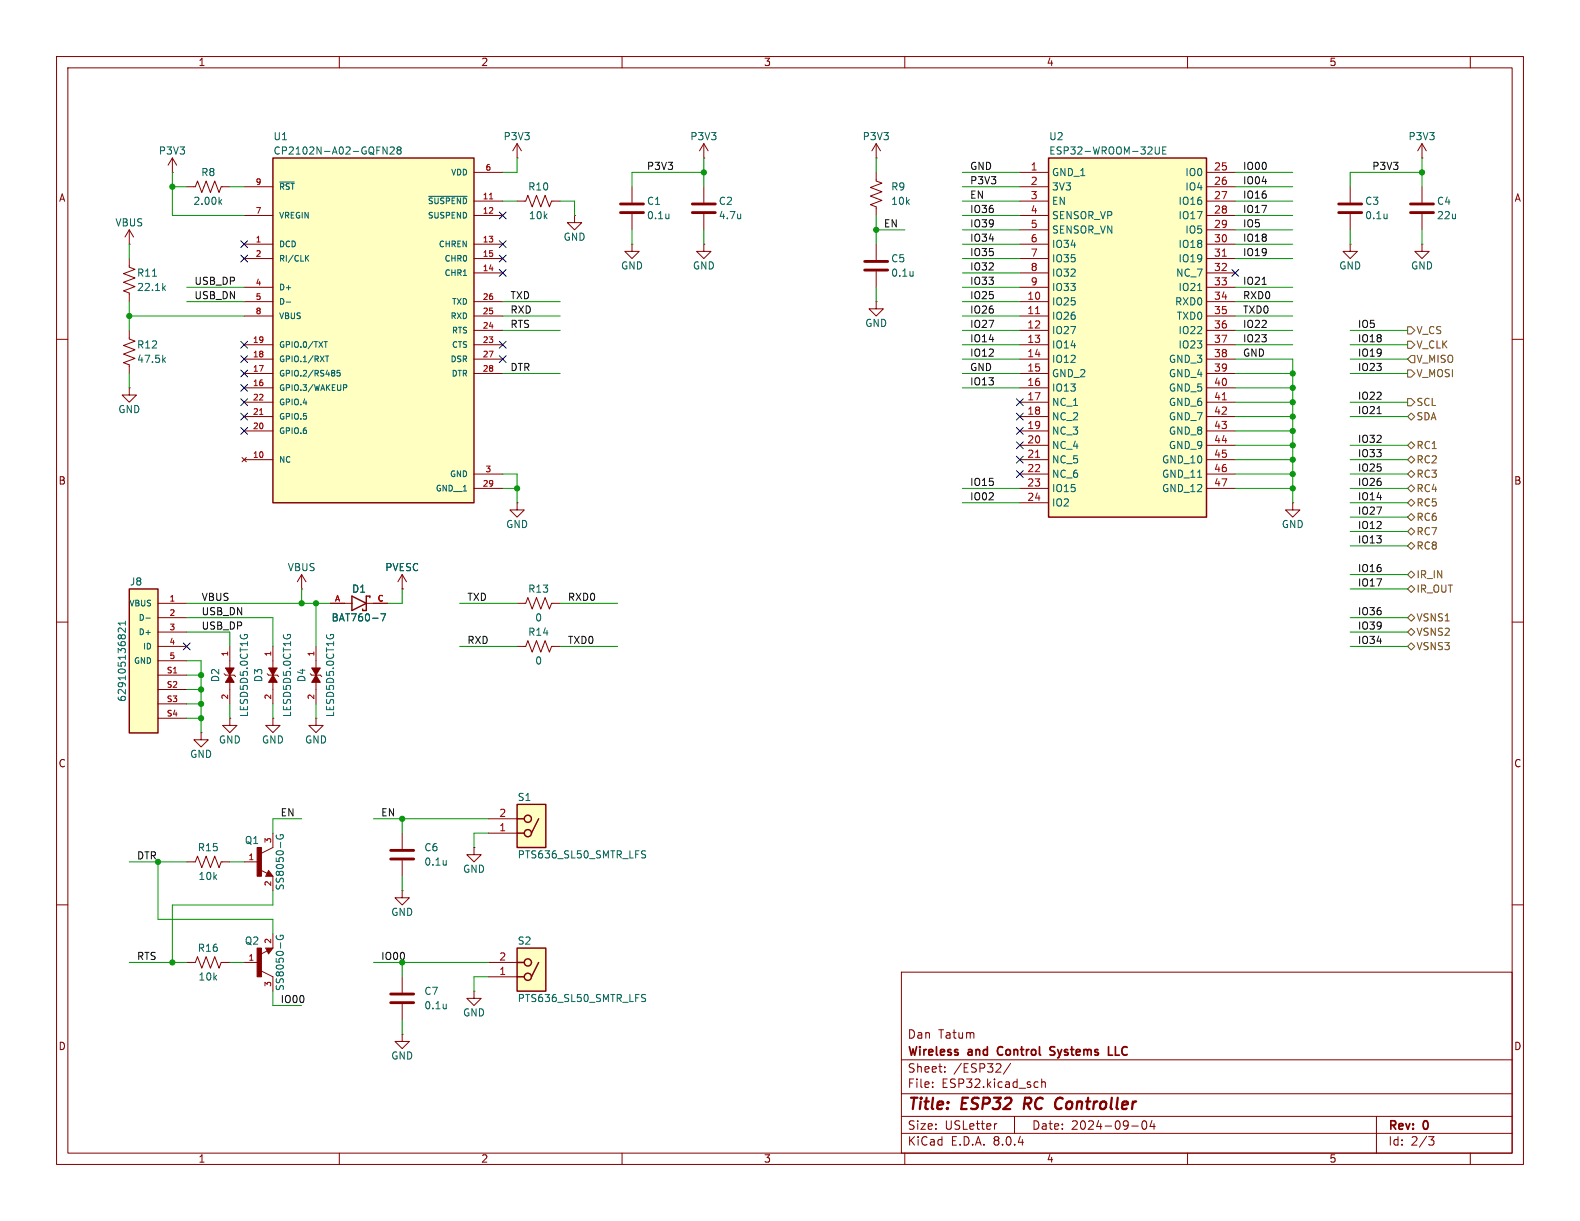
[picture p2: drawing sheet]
<svg xmlns="http://www.w3.org/2000/svg" width="279mm" height="216mm" viewBox="0 0 279 216" stroke-linecap="round" stroke-linejoin="round" font-family="sans-serif">
<g fill="none" stroke="#840000" stroke-width=".18">
<path d="M10 10h259.4v195.9h-259.4zM12 12h255.4v191.9h-255.4zM60 10v2M110 10v2M160 10v2M210 10v2M260 10v2M30.5 30.5h.1M30.5 27.9l-.8 1.3M30.5 27.9v2.6M30.5 27.9l.7 1.3M238.8 33v2.8"/>
<path d="M238.8 37.8v2.8M10 60h2M267.4 60h2M10 110h2M47.2 119.1l.3 .3h1.5l.3 .2M48.3 114.3v3.8M267.4 110h2M48.3 120.7v3.8M10 160h2M83.8 149.9v1.2h1.3l-1.3 1.3-1.3-1.3h1.3M83.8 149.9h.1M267.4 160h2"/>
<path d="M43.2 170.2h2.5M46.2 171.7l2.1 1v2.6M47 167.6h1.3l-.8 1.1zM47.3 168.1l-1.3 .7M48.3 165.1v2.5M159.4 171.9h108v32h-108zM159.4 197.4h108M159.4 193.4h108M159.4 187.4h108M164.9 192.1v.2M164.9 191.4v.1M167.1 189.4v.2"/>
<path d="M167.1 188.7v.1M176.3 198.7l-.3 .1M178.7 188l-1.3 1.9M179.4 197.4v3M183.4 191.3l.2 .1M183.6 192.2l-.2 .1M184.2 190.8v1.5M184.2 191.4l.2-.1 .4 .1 .1 .9M200.1 199.1h1.2M202.1 198.3l.2-.1a.81 .81 0 0 1 .6 .6 .81 .81 0 0 1-.3 .8l-.2 .1a.81 .81 0 0 1-.3-1.4zM203.7 198.1l-.3 1.1h.9M204.1 198.7v1"/>
<path d="M243.4 197.4v6.5M60 203.9v2M110 203.9v2M159.4 200.4h108M160 203.9v2M210 203.9v2M252.6 201h1l-.5 .6 .4 .1 .1 .5-.3 .3h-.4M260 203.9v2"/>
</g>
<path d="M181.3 194.1l-.3 2M186.9 196l.2 .1 .5-.1M187.6 194.1l-.5 .1" fill="none" stroke="#840000" stroke-width=".4"/>
<path d="M176.5 185.3l-.1 .4 .1 .7M185.7 186.5h.7M186.5 185.1h-.5l-.3 .3 .1 .3 .6 .2M196 186.6h.7M197.2 185.1v1.5h.8" fill="none" stroke="#840000" stroke-width=".3"/>
<g fill="#840000" stroke="#840000" stroke-width=".18">
<path d="M47.5 118.1h1.5l-.7 1.3z"/>
<path d="M48.3 119.4l.7 1.3h-1.5z"/>
<path d="M45.5 167.6h.7v5.1h-.7z"/>
</g>
<path d="M245.3 37.8v.9M245.3 38.6h-.1M50.2 112.2l-.1 .3M50.8 112.4v-.2h.5l.1 .2M48.9 165.4a.59 .59 0 0 0 .6 .8 .59 .59 0 0 0 .5-.8h-.4v.2" fill="none" stroke="#006464" stroke-width=".18"/>
<path d="M47.2 167.8h.8l-.5 .6-.3-.5h.4l-.1 .2" fill="none" stroke="#840000" stroke-width=".25"/>
<path d="M236.7 37.6h4.1M236.7 36.1h4.1" fill="none" stroke="#840000" stroke-width=".51"/>
<path d="M91.4 142.2h5.1v7.7h-5.1z" fill="#ffffc2"/>
<g fill="none" stroke="#840000" stroke-width=".25">
<path d="M91.4 142.2h5.1v7.7h-5.1zM91.4 144.8h1.3M91.4 147.3h1.3M95.2 144.8l-1.2 2.5"/>
<circle cx="93.3" cy="144.8" r=".63"/>
<circle cx="93.3" cy="147.3" r=".63"/>
</g>
<g fill="none" stroke="#840000" stroke-width=".18">
<path d="M91.4 35.6h1.6l.3-1.1 .8 2.1 .8-2.1 .7 2.1 .8-2.1 .8 2.1 .3-1h1.6M101.6 38.1v1.3h1.3l-1.3 1.2-1.3-1.2h1.3M101.6 38.1h.1M251.5 33v2.8M251.5 37.8v2.8M22.9 58.4v1.5l1 .4-2.1 .8 2.1 .7-2.1 .8 2.1 .8-2.1 .7 1.1 .4v1.5M22.9 43.2h.1M22.9 40.6v2.6M22.9 40.6l-.8 1.3M22.9 40.6l.7 1.3M154.9 43.2v2.8M154.9 48v2.8"/>
<path d="M22.9 68.6v1.3h1.2l-1.2 1.2-1.3-1.2h1.3M22.9 68.6h.1M54.9 119.1l.2 .3h1.5l.3 .2M55.9 114.3v3.8M91.4 106.7h1.6l.3-1 .8 2 .8-2 .7 2 .8-2 .8 2 .3-1h1.6M35.6 129.5v1.3h1.2l-1.2 1.3-1.3-1.3h1.3M35.6 129.5h.1M40.6 127v1.3h1.3l-1.3 1.2-1.2-1.2h1.2M40.6 127h.1M48.3 127v1.3h1.2l-1.2 1.2-1.3-1.2h1.3M48.3 127h.1M55.9 127v1.3h1.2l-1.2 1.2-1.3-1.2h1.3"/>
<path d="M55.9 127h.1M55.9 120.7v3.8M71.1 157.5v1.3h1.3l-1.3 1.2-1.3-1.2h1.3M71.1 157.5h.1M86.4 147.3h5M86.4 144.8h5"/>
</g>
<path d="M161.5 48v.8M161.5 48.7l-.1 .1M28.9 63.6l.4 .5M29.3 63.2l-.5 .5M57.8 112.2l-.1 .3M58.5 112.4v-.2h.4l.1 .2M113.7 151l.3 .2 .2 .3-.3 .2h-.3M113.7 150.4l.5 .1" fill="none" stroke="#006464" stroke-width=".18"/>
<path d="M249.4 37.6h4.1M249.4 36.1h4.1M152.9 47.8h4.1M152.9 46.2h4.1" fill="none" stroke="#840000" stroke-width=".51"/>
<g fill="#840000" stroke="#840000" stroke-width=".18">
<path d="M55.1 118.1h1.5l-.7 1.3z"/>
<path d="M55.9 119.4l.7 1.3h-1.5z"/>
</g>
<path d="M48.3 27.9h35.5v61h-35.5z" fill="#ffffc2"/>
<path d="M48.3 27.9h35.5v61h-35.5zM62.2 105.4l2.6 1.3-2.6 1.3zM65.4 105.7v-.3h-.6v2.6h-.7v-.3" fill="none" stroke="#840000" stroke-width=".25"/>
<g fill="none" stroke="#840000" stroke-width=".18">
<path d="M33 33h1.5l.4-1 .8 2 .7-2 .8 2 .8-2 .7 2 .4-1h1.5M43.2 38.1h5.1M43.2 33h5.1M83.8 35.6h5.1M83.8 38.1h5.1M83.8 30.5h5.1M111.8 33v2.8M111.8 37.8v2.8M43.2 43.2h5.1M43.2 45.7h5.1M43.2 55.9h5.1M43.2 53.3h5.1"/>
<path d="M43.2 50.8h5.1M83.8 43.2h5.1M83.8 48.3h5.1M83.8 45.7h5.1M83.8 58.4h5.1M83.8 55.9h5.1M83.8 53.3h5.1M111.8 43.2v1.3h1.2l-1.2 1.2-1.3-1.2h1.3M111.8 43.2h.1M124.5 43.2v1.3h1.2l-1.2 1.2-1.3-1.2h1.3M124.5 43.2h.1M43.2 68.6h5.1"/>
<path d="M43.2 66h5.1M43.2 63.5h5.1M43.2 61h5.1M43.2 76.2h5.1M43.2 73.7h5.1M43.2 71.1h5.1M83.8 66h5.1M83.8 63.5h5.1M83.8 61h5.1M42.8 80.9l.8 .8M43.2 81.3h5.1M43.6 80.9l-.8 .8"/>
<path d="M83.8 86.4h5.1M83.8 83.8h5.1M39.6 119.1l.3 .3h1.5l.3 .2M40.6 114.3v3.8M53.3 104.1h.1M53.3 101.6l-.7 1.3M53.3 101.6v2.5M53.3 101.6l.8 1.3M58.4 106.7h3.8M64.8 106.7h3.8M71.1 104.1h.1M71.1 101.6l-.7 1.3"/>
<path d="M71.1 101.6v2.5M71.1 101.6l.8 1.3M40.6 120.7v3.8M83.8 175.3v1.2h1.3l-1.3 1.3-1.3-1.3h1.3M83.8 175.3h.1"/>
</g>
<g fill="none" stroke="#006464" stroke-width=".18">
<path d="M38.9 35.7l.3 .4M39.2 35.3l-.5 .5M49.5 32.2h2.5M67.7 26l.7 1.2v-1.2M69 26.1l.5-.1 .2 .3-.8 .9h.8M70.4 26.5l-.2-.2 .2-.3h.3l.2 .2-.2 .3M70.4 26.5l-.2 .3 .1 .3 .1 .1h.4l.1-.2v-.2l-.2-.3M70.4 26.5h.3M75.8 34.7h6.8M118.3 37.8v.9M118.3 38.6h-.1M50.6 53.4h.8"/>
<path d="M54.2 45.6l.4 .6M54.6 45.2l-.6 .5M57.3 60.4h.6M57.6 62.9h.5M57.6 60.4v1M57.8 62.9v1.1M59.1 65.6v.2M59.1 66v.4M60.1 65.5h-.5v.5l.5-.1v.5l-.1 .1-.4-.1M60.7 68h.4l.2 .2-.1 .3-.5 .1M42.5 112.2v.3M43.2 112.4v-.2h.4l.2 .2"/>
<path d="M67.3 108.5h.9l-.6 1.3"/>
</g>
<path d="M86.6 35.2h.5M45.9 73.3h.6" fill="none" stroke="#a90000" stroke-width=".18"/>
<g fill="#840000" stroke="#840000" stroke-width=".18">
<path d="M39.9 118.1h1.5l-.8 1.3z"/>
<path d="M40.6 119.4l.8 1.3h-1.5z"/>
</g>
<path d="M109.7 37.6h4.1M109.7 36.1h4.1" fill="none" stroke="#840000" stroke-width=".51"/>
<path d="M22.9 104.1h5v25.5h-5z" fill="#ffffc2"/>
<path d="M22.9 104.1h5v25.5h-5z" fill="none" stroke="#840000" stroke-width=".25"/>
<g fill="none" stroke="#840000" stroke-width=".18">
<path d="M91.4 27.9h.1M91.4 25.4l-.7 1.3M91.4 25.4v2.5M91.4 25.4l.8 1.3M22.9 45.7v1.5l1 .4-2.1 .8 2.1 .7-2.1 .8 2.1 .8-2.1 .7 1.1 .4v1.5M154.9 53.3v1.3h1.3l-1.3 1.3-1.2-1.3h1.2M154.9 53.3h.1M27.9 106.7h5.1M27.9 109.2h5.1M27.9 111.8h5.1M27.9 114.3h5.1M27.9 116.8h5.1"/>
<path d="M27.9 119.4h5.1M27.9 121.9h5.1M27.9 124.5h5.1M27.9 127h5.1M33 170.2h1.5l.4-1 .8 2 .7-2 .8 2 .8-2 .7 2 .4-1h1.5"/>
</g>
<path d="M27 48.8h.7M28.9 50.9l.4 .5M29.3 50.5l-.5 .5M22.2 111v.8l-.9-.8-.4 .3 .1 .5M22.2 109.8v.8M22.2 110.2h-1.3l.4 .4M25.8 109.3h.8" fill="none" stroke="#006464" stroke-width=".18"/>
<path d="M91.4 167.6h5.1v7.7h-5.1z" fill="#ffffc2"/>
<g fill="none" stroke="#840000" stroke-width=".25">
<path d="M47.5 154.4l.1 .3h-.4l.3-.5 .5 .6h-.8M91.4 167.6h5.1v7.7h-5.1zM91.4 170.2h1.3M91.4 172.7h1.3M95.2 170.2l-1.2 2.5"/>
<circle cx="93.3" cy="170.2" r=".63"/>
<circle cx="93.3" cy="172.7" r=".63"/>
</g>
<g fill="none" stroke="#840000" stroke-width=".18">
<path d="M124.5 27.9h.1M124.5 25.4l-.8 1.3M124.5 25.4v2.5M124.5 33v2.8M124.5 37.8v2.8M124.5 25.4l.7 1.3M154.9 27.9h.1M154.9 30.5v1.5l1.1 .4-2.1 .7 2.1 .8-2.1 .8 2.1 .7-2.1 .8 1 .4v1.5M154.9 25.4l-.7 1.3M154.9 25.4v2.5M154.9 25.4l.8 1.3M91.4 88.9v1.3h1.3l-1.3 1.2-1.2-1.2h1.2"/>
<path d="M91.4 88.9h.1M91.4 114.3h1.6l.3-1 .8 2 .8-2 .7 2 .8-2 .8 2 .3-1h1.6M33 152.4h1.5l.4-1 .8 2 .7-2 .8 2 .8-2 .7 2 .4-1h1.5M43.2 152.4h2.5M46 153.8l1.3 .6M47.5 153.9l.8 1h-1.3zM48.3 147.3v2.6l-2.1 1M48.3 154.9v2.6M71.1 147.3v2.8M71.1 152.1v2.8M71.1 172.7v2.8M71.1 177.5v2.8"/>
<path d="M86.4 172.7h5M86.4 170.2h5M71.1 182.9v1.3h1.3l-1.3 1.2-1.3-1.2h1.3M71.1 182.9h.1"/>
</g>
<path d="M131 37.8v.9M131 38.6h-.1M48.9 147.7a.59 .59 0 0 0 .6 .7 .59 .59 0 0 0 .5-.7l-.4-.1v.2M78.9 152.1v.9M78.9 152.9h.1M78.9 177.5v.9M78.9 178.3h.1M113.7 176.4l.3 .2 .2 .3-.3 .2h-.3M113.7 175.8l.5 .1" fill="none" stroke="#006464" stroke-width=".18"/>
<path d="M122.4 37.6h4.1M122.4 36.1h4.1M69.1 151.9h4.1M69.1 150.4h4.1M69.1 177.3h4.1M69.1 175.8h4.1" fill="none" stroke="#840000" stroke-width=".51"/>
<path d="M45.5 149.9h.7v5h-.7z" fill="#840000" stroke="#840000" stroke-width=".18"/>
<path d="M185.4 27.9h28v63.5h-28z" fill="#ffffc2"/>
<path d="M185.4 27.9h28v63.5h-28z" fill="none" stroke="#840000" stroke-width=".25"/>
<g fill="none" stroke="#840000" stroke-width=".18">
<path d="M180.3 30.5h5.1M180.3 33h5.1M180.3 35.6h5.1M180.3 38.1h5.1M213.4 30.5h5M213.4 33h5M213.4 35.6h5M213.4 38.1h5M251.5 27.9h.1M251.5 25.4l-.8 1.3M251.5 25.4v2.5M251.5 25.4l.7 1.3"/>
<path d="M180.3 53.3h5.1M180.3 55.9h5.1M180.3 58.4h5.1M180.3 40.6h5.1M180.3 43.2h5.1M180.3 45.7h5.1M180.3 48.3h5.1M180.3 50.8h5.1M213.4 53.3h5M213.4 55.9h5M213.4 58.4h5M213.4 40.6h5"/>
<path d="M213.4 43.2h5M213.4 45.7h5M213.4 48.3h5M213.4 50.8h5M238.8 43.2v1.3h1.2l-1.2 1.2-1.3-1.2h1.3M238.8 43.2h.1M251.5 43.2v1.3h1.2l-1.2 1.2-1.3-1.2h1.3M251.5 43.2h.1M180.3 61h5.1M180.3 63.5h5.1M180.3 66h5.1M180.3 68.6h5.1"/>
<path d="M180.3 71.1h5.1M180.3 73.7h5.1M180.3 76.2h5.1M180.3 78.7h5.1M213.4 61h5M213.4 63.5h5M213.4 66h5M213.4 68.6h5M213.4 71.1h5M213.4 73.7h5M213.4 76.2h5M213.4 78.7h5"/>
<path d="M180.3 81.3h5.1M180.3 83.8h5.1M180.3 86.4h5.1M180.3 88.9h5.1M213.4 81.3h5M213.4 83.8h5M213.4 86.4h5M228.6 88.9v1.3h1.3l-1.3 1.2-1.3-1.2h1.3M228.6 88.9h.1M58.4 106.7h2.6M66 106.7h2.6M71.1 104.1h.1"/>
</g>
<path d="M183.1 55.5h.7M216.1 45.3h.8M216.1 70.7h.8M183.1 80.9h.7" fill="none" stroke="#a90000" stroke-width=".18"/>
<path d="M204.3 26v1l.2 .2h.4l.1-.2v-1M205.6 26.6h.4M206.2 26h-.6v1.2h.6M211.8 51.4h.7M67.3 108.5h.9l-.6 1.3" fill="none" stroke="#006464" stroke-width=".18"/>
<g fill="none" stroke="#725600" stroke-width=".18">
<path d="M248.9 57.8h.7l.6 .6-.6 .7h-.7zM248.9 73.7l.7-.7 .6 .7-.6 .6zM248.9 70.5h.7l.6 .6-.6 .7h-.7zM248.9 60.3h.7l.6 .7-.6 .6h-.7zM248.9 65.4h.7l.6 .6-.6 .7h-.7zM249.6 62.9h.6v1.2h-.6l-.7-.6zM249.6 78.1l.6 .6-.6 .7-.7-.7zM248.9 96.5l.7-.6 .6 .6-.6 .7zM248.9 88.9l.7-.6 .6 .6-.6 .6zM248.9 94l.7-.7 .6 .7-.6 .6zM248.9 91.4l.7-.6 .6 .6-.6 .7zM248.9 86.4l.7-.7 .6 .7-.6 .6z"/>
<path d="M248.9 81.3l.7-.7 .6 .7-.6 .6zM248.9 83.8l.7-.6 .6 .6-.6 .7zM248.9 101.6l.7-.6 .6 .6-.6 .6zM248.9 104.1l.7-.6 .6 .6-.6 .7zM248.9 109.2l.7-.6 .6 .6-.6 .7zM248.9 111.8l.7-.7 .6 .7-.6 .6zM249.6 113.7l.6 .6-.6 .6-.7-.6z"/>
</g>
<path d="M223.2 50.3h.7M243.5 73.1h.7" fill="none" stroke="#0f0f0f" stroke-width=".18"/>
<g fill="none" stroke="#009600" stroke-width=".18">
<path d="M30.5 33h2.5M30.5 30.5v7.6h12.7M40.6 33h2.6M88.9 35.6h2.5M91.4 27.9v2.6h-2.5M99.1 35.6h2.5v2.5M124.5 30.5h-12.7v2.5M124.5 27.9v5.1M154.9 27.9v2.6M154.9 38.1v5.1M170.2 33h10.1M170.2 30.5h10.1"/>
<path d="M170.2 35.6h10.1M170.2 38.1h10.1M218.4 33h10.2M218.4 30.5h10.2M218.4 35.6h10.2M218.4 38.1h10.2M251.5 30.5h-12.7v2.5M251.5 27.9v5.1M22.9 55.9h20.3M22.9 43.2v2.5M22.9 53.3v5.1M33 53.3h10.2"/>
<path d="M33 50.8h10.2M88.9 55.9h10.2M88.9 58.4h10.2M88.9 53.3h10.2M111.8 40.6v2.6M124.5 40.6v2.6M154.9 50.8v2.5M154.9 40.6h5.1M170.2 55.9h10.1M170.2 58.4h10.1M170.2 53.3h10.1M170.2 50.8h10.1"/>
<path d="M170.2 48.3h10.1M170.2 45.7h10.1M170.2 43.2h10.1M170.2 40.6h10.1M218.4 55.9h10.2M218.4 58.4h10.2M218.4 53.3h10.2M218.4 50.8h10.2M218.4 45.7h10.2M218.4 43.2h10.2M218.4 40.6h10.2M238.8 58.4h10.1"/>
<path d="M238.8 40.6v2.6M251.5 40.6v2.6M22.9 66v2.6M88.9 66h10.2M170.2 66h10.1M170.2 63.5h10.1M170.2 61h10.1M170.2 68.6h10.1M218.4 66h10.2M218.4 63.5h10.2v25.4M218.4 61h10.2M218.4 76.2h10.2"/>
<path d="M218.4 73.7h10.2M218.4 68.6h10.2M218.4 71.1h10.2M218.4 78.7h10.2M238.8 66h10.1M238.8 63.5h10.1M238.8 61h10.1M238.8 73.7h10.1M238.8 71.1h10.1M238.8 78.7h10.1M88.9 83.8h2.5v5.1M88.9 86.4h2.5"/>
<path d="M170.2 86.4h10.1M170.2 88.9h10.1M218.4 83.8h10.2M218.4 86.4h10.2M218.4 81.3h10.2M238.8 83.8h10.1M238.8 86.4h10.1M238.8 96.5h10.1M238.8 94h10.1M238.8 91.4h10.1M238.8 88.9h10.1M238.8 81.3h10.1"/>
<path d="M33 106.7h25.4M33 109.2h15.3v5.1M33 111.8h7.6v2.5M33 116.8h2.6v12.7M33 119.4h2.6M53.3 104.1v2.6M55.9 106.7v7.6M71.1 104.1v2.6h-2.5M81.3 114.3h10.1M81.3 106.7h10.1M99.1 114.3h10.1M99.1 106.7h10.1"/>
<path d="M238.8 114.3h10.1M238.8 111.8h10.1M238.8 109.2h10.1M238.8 104.1h10.1M238.8 101.6h10.1M33 124.5h2.6M33 127h2.6M33 121.9h2.6M40.6 124.5v2.5M48.3 124.5v2.5M55.9 124.5v2.5M22.9 152.4h10.1"/>
<path d="M27.9 152.4v10.2h20.4v2.5M40.6 152.4h2.6M48.3 157.5v2.5h-17.8v10.2M53.3 144.8h-5v2.5M66 144.8h20.4M71.1 144.8v2.5M71.1 154.9v2.6M86.4 147.3h-2.6v2.6M22.9 170.2h10.1M40.6 170.2h2.6M48.3 175.3v2.5h5M66 170.2h20.4"/>
<path d="M71.1 170.2v2.5M86.4 172.7h-2.6v2.6M71.1 180.3v2.6"/>
</g>
<g fill="none" stroke="#000084" stroke-width=".18">
<path d="M88.3 37.5l1.2 1.2M89.5 37.5l-1.2 1.2M42.6 42.6l1.2 1.2M42.6 45.1l1.2 1.2M43.8 42.6l-1.2 1.2M43.8 45.1l-1.2 1.2M88.3 47.7l1.2 1.2M88.3 45.1l1.2 1.2M88.3 42.6l1.2 1.2M89.5 47.7l-1.2 1.2M89.5 45.1l-1.2 1.2M89.5 42.6l-1.2 1.2"/>
<path d="M217.8 47.7l1.2 1.2M219 47.7l-1.2 1.2M42.6 68l1.2 1.2M42.6 65.4l1.2 1.2M42.6 70.5l1.2 1.2M42.6 60.4l1.2 1.2M42.6 75.6l1.2 1.2M42.6 73.1l1.2 1.2M42.6 62.9l1.2 1.2M43.8 68l-1.2 1.2M43.8 65.4l-1.2 1.2M43.8 70.5l-1.2 1.2"/>
<path d="M43.8 60.4l-1.2 1.2M43.8 75.6l-1.2 1.2M43.8 73.1l-1.2 1.2M43.8 62.9l-1.2 1.2M88.3 62.9l1.2 1.2M88.3 60.4l1.2 1.2M89.5 62.9l-1.2 1.2M89.5 60.4l-1.2 1.2M179.7 78.1l1.2 1.2M179.7 70.5l1.2 1.2M179.7 75.6l1.2 1.2M179.7 73.1l1.2 1.2"/>
<path d="M180.9 78.1l-1.2 1.2M180.9 70.5l-1.2 1.2M180.9 75.6l-1.2 1.2M180.9 73.1l-1.2 1.2M179.7 80.7l1.2 1.2M179.7 83.2l1.2 1.2M180.9 80.7l-1.2 1.2M180.9 83.2l-1.2 1.2M32.4 113.7l1.2 1.2M33.6 113.7l-1.2 1.2"/>
</g>
<g fill="#009600" stroke="#009600" stroke-width=".18">
<circle cx="35.6" cy="124.5" r=".46"/>
<circle cx="55.9" cy="106.7" r=".46"/>
<circle cx="53.3" cy="106.7" r=".46"/>
<circle cx="35.6" cy="119.4" r=".46"/>
<circle cx="35.6" cy="121.9" r=".46"/>
<circle cx="124.5" cy="30.5" r=".46"/>
<circle cx="35.6" cy="127" r=".46"/>
<circle cx="30.5" cy="170.2" r=".46"/>
<circle cx="27.9" cy="152.4" r=".46"/>
<circle cx="22.9" cy="55.9" r=".46"/>
<circle cx="30.5" cy="33" r=".46"/>
<circle cx="71.1" cy="170.2" r=".46"/>
<circle cx="71.1" cy="144.8" r=".46"/>
<circle cx="91.4" cy="86.4" r=".46"/>
<circle cx="154.9" cy="40.6" r=".46"/>
<circle cx="251.5" cy="30.5" r=".46"/>
<circle cx="228.6" cy="68.6" r=".46"/>
<circle cx="228.6" cy="66" r=".46"/>
<circle cx="228.6" cy="73.7" r=".46"/>
<circle cx="228.6" cy="76.2" r=".46"/>
<circle cx="228.6" cy="71.1" r=".46"/>
<circle cx="228.6" cy="86.4" r=".46"/>
<circle cx="228.6" cy="83.8" r=".46"/>
<circle cx="228.6" cy="78.7" r=".46"/>
<circle cx="228.6" cy="81.3" r=".46"/>
</g>
<g font-size="2.8" fill="#840000">
<text x="160.4" y="196.8">Title:</text>
<text x="170.1" y="196.8">ESP32</text>
<text x="181.9" y="196.8">RC</text>
<text x="188.2" y="196.8">Controller</text>
</g>
<g font-size="2.1" fill="#840000">
<text x="160.4" y="183.9">Dan</text>
<text x="165.9" y="183.9">Tatum</text>
<text x="160.4" y="189.9">Sheet:</text>
<text x="160.4" y="187.1">Wireless</text>
<text x="168.6" y="189.9">/ESP32/</text>
<text x="171.3" y="187.1">and</text>
<text x="177.1" y="187.1">Control</text>
<text x="187" y="187.1">Systems</text>
<text x="197.9" y="187.1">LLC</text>
<text x="160.4" y="192.6">File:</text>
<text x="166.5" y="192.6">ESP32.kicad_sch</text>
<text x="160.4" y="202.8">KiCad</text>
<text x="160.4" y="200">Size:</text>
<text x="167.1" y="200">USLetter</text>
<text x="168.1" y="202.8">E.D.A.</text>
<text x="175.7" y="202.8">8.0.4</text>
<text x="182.4" y="200">Date:</text>
<text x="189.4" y="200">2024-09-04</text>
<text x="245.4" y="200.2">Rev:</text>
<text x="245.4" y="202.8">Id:</text>
<text x="249.5" y="202.8">2/3</text>
<text x="251.8" y="200.2">0</text>
</g>
<g font-size="1.8" fill="#840000">
<text x="35" y="11.9">1</text>
<text x="85" y="11.9">2</text>
<text x="135" y="11.9">3</text>
<text x="185" y="11.9">4</text>
<text x="235" y="11.9">5</text>
<text x="10.3" y="35.9">A</text>
<text x="267.7" y="35.9">A</text>
<text x="10.3" y="85.9">B</text>
<text x="267.7" y="85.9">B</text>
<text x="10.3" y="135.9">C</text>
<text x="267.7" y="135.9">C</text>
<text x="10.3" y="185.9">D</text>
<text x="267.7" y="185.9">D</text>
<text x="35" y="205.8">1</text>
<text x="85" y="205.8">2</text>
<text x="135" y="205.8">3</text>
<text x="185" y="205.8">4</text>
<text x="235" y="205.8">5</text>
</g>
<g font-size="1.8" fill="#006464">
<text x="28" y="27.5">P3V3</text>
<text x="48.3" y="27.5">CP2102N-A02-GQFN28</text>
<text x="48.3" y="25">U1</text>
<text x="88.9" y="25">P3V3</text>
<text x="122" y="25">P3V3</text>
<text x="152.4" y="25">P3V3</text>
<text x="185.4" y="25">U2</text>
<text x="185.4" y="27.5">ESP32-WROOM-32UE</text>
<text x="249" y="25">P3V3</text>
<text x="35.5" y="31.3">R8</text>
<text x="93.3" y="33.9">R10</text>
<text x="157.5" y="33.9">R9</text>
<text x="185.9" y="31.3">GND_1</text>
<text x="185.9" y="33.9">3V3</text>
<text x="209.5" y="31.3">IO0</text>
<text x="209.5" y="33.9">IO4</text>
<text x="20.3" y="40.2">VBUS</text>
<text x="34.1" y="36.4">2.00k</text>
<text x="93.4" y="39">10k</text>
<text x="114.3" y="36.4">C1</text>
<text x="114.3" y="39">0.1u</text>
<text x="127" y="36.4">C2</text>
<text x="127" y="39">4.7u</text>
<text x="157.5" y="36.4">10k</text>
<text x="185.9" y="36.4">EN</text>
<text x="185.9" y="39">SENSOR_VP</text>
<text x="185.9" y="41.5">SENSOR_VN</text>
<text x="208.3" y="36.4">IO16</text>
<text x="208.3" y="39">IO17</text>
<text x="209.5" y="41.5">IO5</text>
<text x="241.3" y="36.4">C3</text>
<text x="241.3" y="39">0.1u</text>
<text x="254" y="36.4">C4</text>
<text x="254" y="39">22u</text>
<text x="99.6" y="42.8">GND</text>
<text x="109.7" y="47.9">GND</text>
<text x="122.4" y="47.9">GND</text>
<text x="157.5" y="46.6">C5</text>
<text x="185.9" y="44">IO34</text>
<text x="185.9" y="46.6">IO35</text>
<text x="208.3" y="44">IO18</text>
<text x="208.3" y="46.6">IO19</text>
<text x="236.7" y="47.9">GND</text>
<text x="249.4" y="47.9">GND</text>
<text x="24.1" y="49.1">R11</text>
<text x="24.1" y="51.7">22.1k</text>
<text x="157.5" y="49.1">0.1u</text>
<text x="185.9" y="49.1">IO32</text>
<text x="185.9" y="51.7">IO33</text>
<text x="207.9" y="49.1">NC_7</text>
<text x="208.3" y="51.7">IO21</text>
<text x="152.9" y="58">GND</text>
<text x="185.9" y="54.2">IO25</text>
<text x="185.9" y="56.7">IO26</text>
<text x="185.9" y="59.3">IO27</text>
<text x="207.7" y="54.2">RXD0</text>
<text x="208" y="56.7">TXD0</text>
<text x="208.3" y="59.3">IO22</text>
<text x="24.1" y="61.8">R12</text>
<text x="24.1" y="64.4">47.5k</text>
<text x="185.9" y="61.8">IO14</text>
<text x="185.9" y="64.4">IO12</text>
<text x="206.6" y="64.4">GND_3</text>
<text x="208.3" y="61.8">IO23</text>
<text x="185.9" y="66.9">GND_2</text>
<text x="185.9" y="69.4">IO13</text>
<text x="185.9" y="72">NC_1</text>
<text x="206.6" y="66.9">GND_4</text>
<text x="206.6" y="69.4">GND_5</text>
<text x="206.6" y="72">GND_6</text>
<text x="20.8" y="73.3">GND</text>
<text x="185.9" y="74.5">NC_2</text>
<text x="185.9" y="77.1">NC_3</text>
<text x="206.6" y="74.5">GND_7</text>
<text x="206.6" y="77.1">GND_8</text>
<text x="185.9" y="79.6">NC_4</text>
<text x="185.9" y="82.1">NC_5</text>
<text x="205.4" y="82.1">GND_10</text>
<text x="206.6" y="79.6">GND_9</text>
<text x="185.9" y="84.7">NC_6</text>
<text x="185.9" y="87.2">IO15</text>
<text x="185.9" y="89.8">IO2</text>
<text x="205.4" y="84.7">GND_11</text>
<text x="205.4" y="87.2">GND_12</text>
<text x="89.4" y="93.6">GND</text>
<text x="226.6" y="93.6">GND</text>
<text x="50.8" y="101.2">VBUS</text>
<text x="68" y="101.2">PVESC</text>
<text x="22.9" y="103.7">J8</text>
<text x="62.2" y="105">D1</text>
<text x="93.3" y="105">R13</text>
<text x="58.5" y="110.1">BAT760-7</text>
<text x="93.3" y="112.6">R14</text>
<text x="94.5" y="110.1">0</text>
<text x="94.5" y="117.7">0</text>
<text x="22.5" y="124.2" transform="rotate(-90 22.5 124.2)">629105136821</text>
<text x="39" y="120.7" transform="rotate(-90 39 120.7)">D2</text>
<text x="46.6" y="120.7" transform="rotate(-90 46.6 120.7)">D3</text>
<text x="54.2" y="120.7" transform="rotate(-90 54.2 120.7)">D4</text>
<text x="38.6" y="131.7">GND</text>
<text x="44" y="126.9" transform="rotate(-90 44 126.9)">LESD5D5.0CT1G</text>
<text x="46.2" y="131.7">GND</text>
<text x="51.7" y="126.9" transform="rotate(-90 51.7 126.9)">LESD5D5.0CT1G</text>
<text x="53.8" y="131.7">GND</text>
<text x="59.3" y="126.9" transform="rotate(-90 59.3 126.9)">LESD5D5.0CT1G</text>
<text x="33.5" y="134.2">GND</text>
<text x="91.4" y="141.8">S1</text>
<text x="43.2" y="149.5">Q1</text>
<text x="34.9" y="150.7">R15</text>
<text x="35" y="155.8">10k</text>
<text x="74.9" y="150.7">C6</text>
<text x="74.9" y="153.3">0.1u</text>
<text x="81.8" y="154.5">GND</text>
<text x="91.4" y="152">PTS636_SL50_SMTR_LFS</text>
<text x="50.4" y="157.6" transform="rotate(-90 50.4 157.6)">SS8050-G</text>
<text x="43.2" y="167.2">Q2</text>
<text x="69.1" y="162.2">GND</text>
<text x="91.4" y="167.2">S2</text>
<text x="34.9" y="168.5">R16</text>
<text x="35" y="173.6">10k</text>
<text x="50.4" y="175.3" transform="rotate(-90 50.4 175.3)">SS8050-G</text>
<text x="74.9" y="176.1">C7</text>
<text x="74.9" y="178.7">0.1u</text>
<text x="81.8" y="179.9">GND</text>
<text x="91.4" y="177.4">PTS636_SL50_SMTR_LFS</text>
<text x="69.1" y="187.6">GND</text>
</g>
<g font-size="1.8" fill="#0f0f0f">
<text x="114.3" y="30.1">P3V3</text>
<text x="171.4" y="35.2">EN</text>
<text x="171.4" y="30.1">GND</text>
<text x="171.4" y="32.7">P3V3</text>
<text x="219.7" y="32.7">IO04</text>
<text x="219.7" y="35.2">IO16</text>
<text x="219.7" y="30.1">IO00</text>
<text x="242.6" y="30.1">P3V3</text>
<text x="156.2" y="40.3">EN</text>
<text x="171.4" y="37.8">IO36</text>
<text x="171.4" y="40.3">IO39</text>
<text x="219.7" y="37.8">IO17</text>
<text x="219.7" y="40.3">IO5</text>
<text x="171.4" y="42.8">IO34</text>
<text x="171.4" y="47.9">IO32</text>
<text x="171.4" y="45.4">IO35</text>
<text x="219.7" y="45.4">IO19</text>
<text x="219.7" y="42.8">IO18</text>
<text x="34.3" y="53">USB_DN</text>
<text x="34.3" y="50.5">USB_DP</text>
<text x="90.2" y="53">TXD</text>
<text x="171.4" y="53">IO25</text>
<text x="171.4" y="50.5">IO33</text>
<text x="219.7" y="50.5">IO21</text>
<text x="219.7" y="53">RXD0</text>
<text x="90.2" y="58.1">RTS</text>
<text x="90.2" y="55.5">RXD</text>
<text x="171.4" y="58.1">IO27</text>
<text x="171.4" y="55.5">IO26</text>
<text x="219.7" y="55.5">TXD0</text>
<text x="219.7" y="58.1">IO22</text>
<text x="240" y="58.1">IO5</text>
<text x="90.2" y="65.7">DTR</text>
<text x="171.4" y="65.7">GND</text>
<text x="171.4" y="60.6">IO14</text>
<text x="171.4" y="63.2">IO12</text>
<text x="219.7" y="63.2">GND</text>
<text x="219.7" y="60.6">IO23</text>
<text x="240" y="60.6">IO18</text>
<text x="240" y="63.2">IO19</text>
<text x="240" y="65.7">IO23</text>
<text x="171.4" y="68.2">IO13</text>
<text x="240" y="70.8">IO22</text>
<text x="240" y="73.3">IO21</text>
<text x="240" y="78.4">IO32</text>
<text x="240" y="80.9">IO33</text>
<text x="240" y="83.5">IO25</text>
<text x="171.4" y="88.6">IO02</text>
<text x="171.4" y="86">IO15</text>
<text x="240" y="88.6">IO14</text>
<text x="240" y="86">IO26</text>
<text x="240" y="93.6">IO12</text>
<text x="240" y="91.1">IO27</text>
<text x="240" y="96.2">IO13</text>
<text x="240" y="101.3">IO16</text>
<text x="35.6" y="106.3">VBUS</text>
<text x="82.5" y="106.3">TXD</text>
<text x="100.3" y="106.3">RXD0</text>
<text x="240" y="103.8">IO17</text>
<text x="35.6" y="108.9">USB_DN</text>
<text x="35.6" y="111.4">USB_DP</text>
<text x="82.5" y="114">RXD</text>
<text x="100.3" y="114">TXD0</text>
<text x="240" y="108.9">IO36</text>
<text x="240" y="111.4">IO39</text>
<text x="240" y="114">IO34</text>
<text x="49.5" y="144.4">EN</text>
<text x="67.3" y="144.4">EN</text>
<text x="24.1" y="152.1">DTR</text>
<text x="24.1" y="169.8">RTS</text>
<text x="67.3" y="169.8">IO00</text>
<text x="49.5" y="177.5">IO00</text>
</g>
<g font-size="1.8" fill="#a90000">
<text x="182.2" y="30.2">1</text>
<text x="182.2" y="32.8">2</text>
<text x="182.2" y="35.3">3</text>
<text x="214.6" y="30.2">25</text>
<text x="214.6" y="32.8">26</text>
<text x="214.6" y="35.3">27</text>
<text x="182.2" y="37.8">4</text>
<text x="182.2" y="40.4">5</text>
<text x="214.6" y="37.8">28</text>
<text x="214.6" y="40.4">29</text>
<text x="182.2" y="42.9">6</text>
<text x="182.2" y="45.5">7</text>
<text x="214.6" y="42.9">30</text>
<text x="214.6" y="45.5">31</text>
<text x="181.6" y="53.1">10</text>
<text x="182.2" y="48">8</text>
<text x="182.2" y="50.5">9</text>
<text x="214.6" y="48">32</text>
<text x="214.6" y="50.5">33</text>
<text x="214.6" y="53.1">34</text>
<text x="181.6" y="55.6">11</text>
<text x="181.6" y="58.2">12</text>
<text x="214.6" y="55.6">35</text>
<text x="214.6" y="58.2">36</text>
<text x="181.6" y="60.7">13</text>
<text x="181.6" y="63.2">14</text>
<text x="181.6" y="65.8">15</text>
<text x="214.6" y="60.7">37</text>
<text x="214.6" y="63.2">38</text>
<text x="214.6" y="65.8">39</text>
<text x="181.6" y="68.3">16</text>
<text x="181.6" y="70.9">17</text>
<text x="214.6" y="68.3">40</text>
<text x="214.6" y="70.9">41</text>
<text x="181.6" y="73.4">18</text>
<text x="181.6" y="75.9">19</text>
<text x="214.6" y="73.4">42</text>
<text x="214.6" y="75.9">43</text>
<text x="181.6" y="78.5">20</text>
<text x="181.6" y="81">21</text>
<text x="181.6" y="83.6">22</text>
<text x="214.6" y="78.5">44</text>
<text x="214.6" y="81">45</text>
<text x="214.6" y="83.6">46</text>
<text x="181.6" y="86.1">23</text>
<text x="181.6" y="88.6">24</text>
<text x="214.6" y="86.1">47</text>
<text x="88.2" y="147.1">1</text>
<text x="88.2" y="144.5">2</text>
<text x="88.2" y="172.5">1</text>
<text x="88.2" y="169.9">2</text>
</g>
<g font-size="1.8" fill="#725600">
<text x="250.4" y="59.3">V_CS</text>
<text x="250.4" y="64.4">V_MISO</text>
<text x="250.4" y="61.8">V_CLK</text>
<text x="250.4" y="72">SCL</text>
<text x="250.4" y="66.9">V_MOSI</text>
<text x="250.4" y="74.5">SDA</text>
<text x="250.4" y="79.6">RC1</text>
<text x="250.4" y="82.1">RC2</text>
<text x="250.4" y="89.8">RC5</text>
<text x="250.4" y="87.2">RC4</text>
<text x="250.4" y="84.7">RC3</text>
<text x="250.4" y="94.8">RC7</text>
<text x="250.4" y="92.3">RC6</text>
<text x="250.4" y="97.4">RC8</text>
<text x="250.4" y="102.5">IR_IN</text>
<text x="250.4" y="105">IR_OUT</text>
<text x="250.4" y="110.1">VSNS1</text>
<text x="250.4" y="112.6">VSNS2</text>
<text x="250.4" y="115.2">VSNS3</text>
</g>
<g font-size="1.4" fill="#a90000">
<text x="45.1" y="32.8">9</text>
<text x="85.3" y="35.3">11</text>
<text x="85.7" y="30.2">6</text>
<text x="45.1" y="37.8">7</text>
<text x="85.3" y="37.8">12</text>
<text x="45.1" y="42.9">1</text>
<text x="45.1" y="45.5">2</text>
<text x="85.3" y="42.9">13</text>
<text x="85.3" y="45.5">15</text>
<text x="45.1" y="50.5">4</text>
<text x="45.1" y="53.1">5</text>
<text x="85.3" y="48">14</text>
<text x="85.3" y="53.1">26</text>
<text x="45.1" y="55.6">8</text>
<text x="85.3" y="58.2">24</text>
<text x="85.3" y="55.6">25</text>
<text x="44.6" y="65.8">17</text>
<text x="44.6" y="63.2">18</text>
<text x="44.6" y="60.7">19</text>
<text x="85.3" y="60.7">23</text>
<text x="85.3" y="63.2">27</text>
<text x="85.3" y="65.8">28</text>
<text x="44.6" y="68.3">16</text>
<text x="44.6" y="70.9">22</text>
<text x="44.6" y="75.9">20</text>
<text x="44.6" y="73.4">21</text>
<text x="44.6" y="81">10</text>
<text x="85.7" y="83.6">3</text>
<text x="85.3" y="86.1">29</text>
<text x="29.9" y="106.4">1</text>
<text x="59.1" y="106.4">A</text>
<text x="66.7" y="106.4">C</text>
<text x="29.9" y="109">2</text>
<text x="29.9" y="111.5">3</text>
<text x="29.4" y="119.1">S1</text>
<text x="29.9" y="114">4</text>
<text x="29.9" y="116.6">5</text>
<text x="40.4" y="116.2" transform="rotate(-90 40.4 116.2)">1</text>
<text x="48" y="116.2" transform="rotate(-90 48 116.2)">1</text>
<text x="55.6" y="116.2" transform="rotate(-90 55.6 116.2)">1</text>
<text x="29.4" y="121.7">S2</text>
<text x="29.4" y="124.2">S3</text>
<text x="40.4" y="123.8" transform="rotate(-90 40.4 123.8)">2</text>
<text x="48" y="123.8" transform="rotate(-90 48 123.8)">2</text>
<text x="55.6" y="123.8" transform="rotate(-90 55.6 123.8)">2</text>
<text x="29.4" y="126.7">S4</text>
<text x="48" y="149.2" transform="rotate(-90 48 149.2)">3</text>
<text x="43.8" y="152.1">1</text>
<text x="48" y="156.8" transform="rotate(-90 48 156.8)">2</text>
<text x="48" y="167" transform="rotate(-90 48 167)">2</text>
<text x="43.8" y="169.9">1</text>
<text x="48" y="174.6" transform="rotate(-90 48 174.6)">3</text>
</g>
<g font-size="1.4" fill="#006464">
<text x="49.3" y="33.8">~{RST}</text>
<text x="79.6" y="31.2">VDD</text>
<text x="49.3" y="38.8">VREGIN</text>
<text x="75.5" y="36.3">~{SUSPEND}</text>
<text x="75.5" y="38.8">SUSPEND</text>
<text x="49.3" y="43.9">DCD</text>
<text x="49.3" y="46.5">RI/CLK</text>
<text x="77.5" y="43.9">CHREN</text>
<text x="78.5" y="46.5">CHR0</text>
<text x="49.3" y="51.5">D+</text>
<text x="78.5" y="49">CHR1</text>
<text x="49.3" y="54.1">D-</text>
<text x="49.3" y="56.6">VBUS</text>
<text x="79.6" y="56.6">RXD</text>
<text x="79.8" y="59.2">RTS</text>
<text x="79.8" y="54.1">TXD</text>
<text x="49.3" y="64.2">GPIO.1/RXT</text>
<text x="49.3" y="61.7">GPIO.0/TXT</text>
<text x="79.6" y="64.2">DSR</text>
<text x="79.8" y="61.7">CTS</text>
<text x="49.3" y="69.3">GPIO.3/WAKEUP</text>
<text x="49.3" y="66.8">GPIO.2/RS485</text>
<text x="49.3" y="71.9">GPIO.4</text>
<text x="79.7" y="66.8">DTR</text>
<text x="49.3" y="76.9">GPIO.6</text>
<text x="49.3" y="74.4">GPIO.5</text>
<text x="49.3" y="82">NC</text>
<text x="76.9" y="87.1">GND__1</text>
<text x="79.5" y="84.6">GND</text>
<text x="22.8" y="107.4">VBUS</text>
<text x="24.4" y="110">D-</text>
<text x="24.4" y="112.5">D+</text>
<text x="23.6" y="117.6">GND</text>
<text x="25.2" y="115">ID</text>
</g>
</svg>
